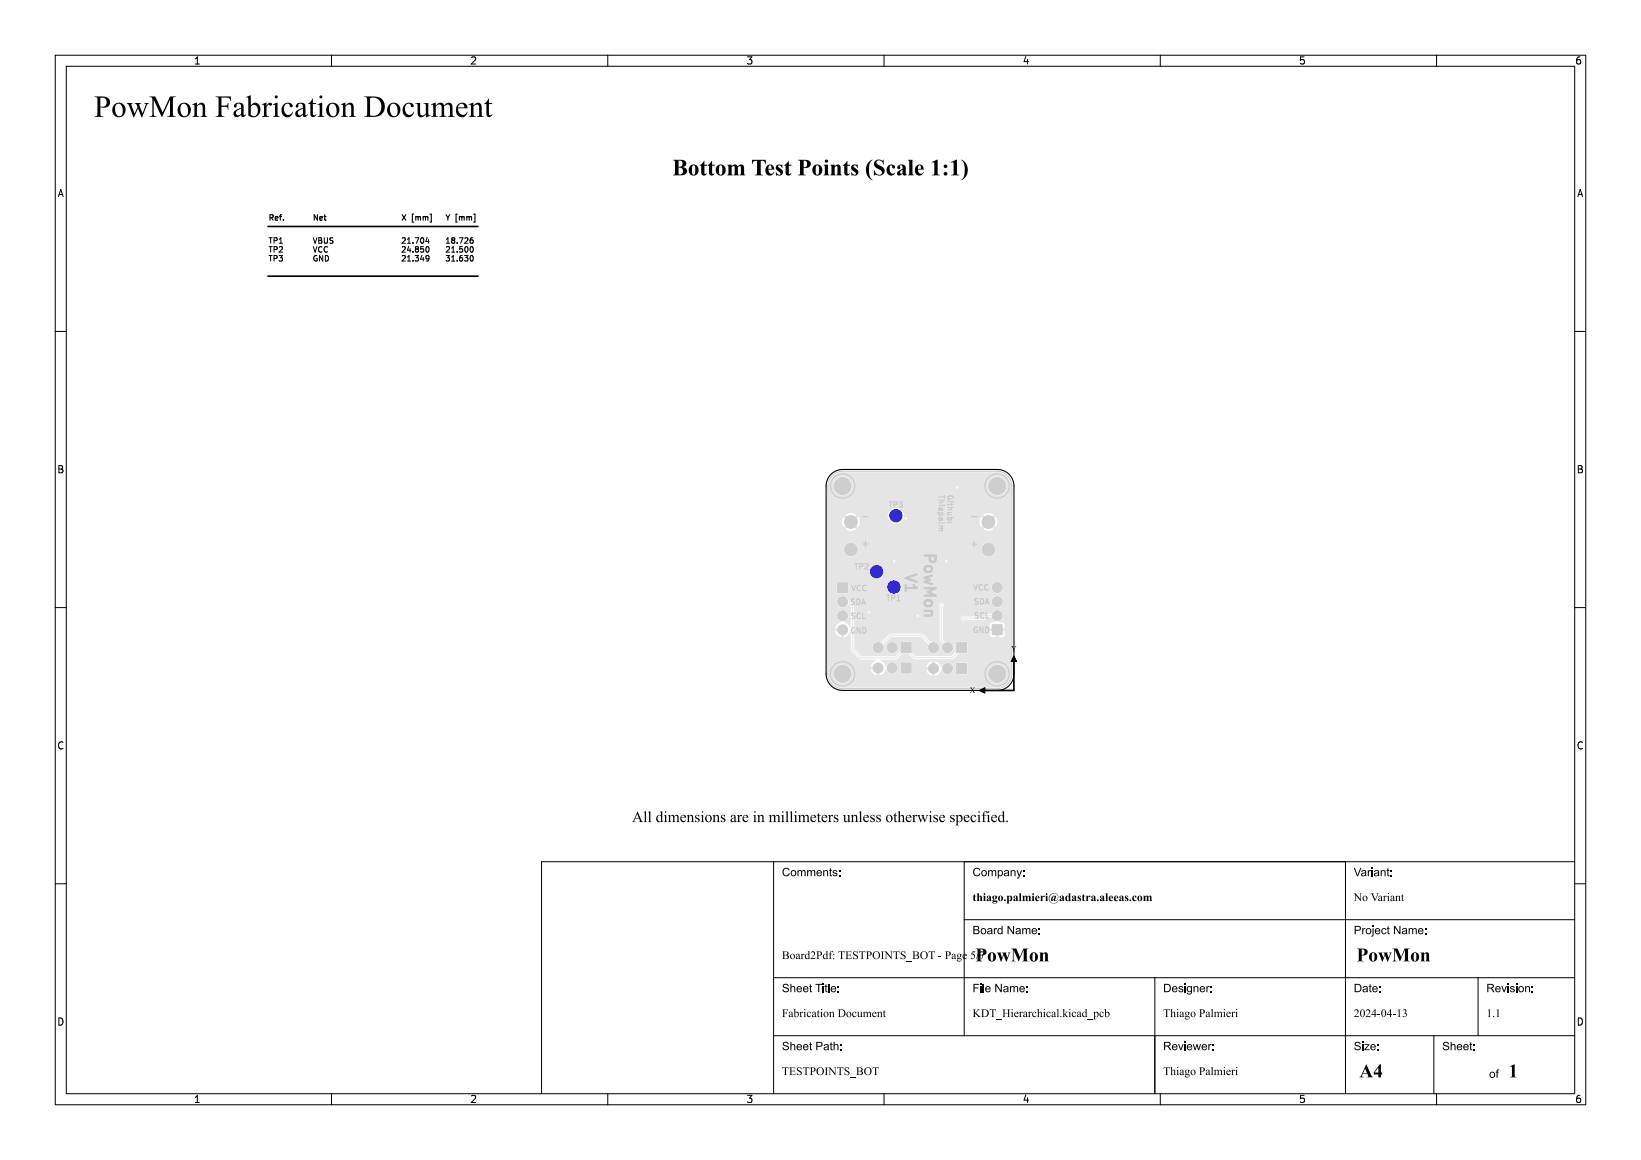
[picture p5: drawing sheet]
<svg xmlns="http://www.w3.org/2000/svg" width="297mm" height="210mm" viewBox="0 0 297 210" stroke-linecap="round" stroke-linejoin="round" font-family="sans-serif">
<path d="M150.4 85.9a3 3 0 0 1 2.1-.9h28a3 3 0 0 1 3 3v34a3 3 0 0 1-3 3h-28a3 3 0 0 1-3-3v-34a3 3 0 0 1 .9-2.1z" fill="none" stroke="#000" stroke-width=".2"/>
<g fill="#e5e5e5" stroke="#e5e5e5" stroke-width=".18">
<path d="M173.2 116.4h1.7v1.7h-1.7z"/>
<path d="M179.6 113.2h1.7v1.7h-1.7z"/>
<path d="M173.2 120.2h1.7v1.7h-1.7z"/>
<path d="M163.2 116.4h1.7v1.7h-1.7z"/>
<path d="M163.2 120.1h1.7v1.7h-1.7z"/>
<path d="M151.7 105.6h1.7v1.7h-1.7z"/>
<circle cx="171.5" cy="117.2" r=".85"/>
<circle cx="169" cy="117.2" r=".85"/>
<circle cx="180.5" cy="111.5" r=".85"/>
<circle cx="180.5" cy="108.9" r=".85"/>
<circle cx="180.5" cy="106.4" r=".85"/>
<circle cx="178.9" cy="94.5" r="1.1"/>
<circle cx="178.9" cy="99.5" r="1.1"/>
<circle cx="154" cy="99.5" r="1.1"/>
<circle cx="154" cy="94.5" r="1.1"/>
<circle cx="171.5" cy="121" r=".85"/>
<circle cx="169" cy="121" r=".85"/>
<circle cx="161.5" cy="117.2" r=".85"/>
<circle cx="158.9" cy="117.2" r=".85"/>
<circle cx="161.5" cy="120.9" r=".85"/>
<circle cx="158.9" cy="120.9" r=".85"/>
<circle cx="152.5" cy="108.9" r=".85"/>
<circle cx="152.5" cy="111.5" r=".85"/>
<circle cx="152.5" cy="114" r=".85"/>
<circle cx="162.2" cy="93.4" r="1"/>
<circle cx="158.6" cy="103.5" r="1"/>
<circle cx="161.8" cy="106.3" r="1"/>
<circle cx="163.9" cy="93.9" r=".28"/>
<circle cx="171.3" cy="101.6" r=".28"/>
<circle cx="166.1" cy="111.5" r=".28"/>
<circle cx="173.2" cy="88.3" r=".28"/>
<circle cx="157.3" cy="110.9" r=".28"/>
<circle cx="161.9" cy="101.6" r=".28"/>
<circle cx="174.3" cy="111.9" r=".28"/>
<circle cx="170.4" cy="109.6" r=".28"/>
</g>
<path d="M152.5 108.9h1M154.3 109.8v7.8l1.5 1.5h6.3l1.9-1.9v.3l1.5 1.5h6.9l1.8-1.8M158.9 117.2l2.3-2.2h5.6l2.3 2.2M170.4 109.6v6.4l1.2 1.2M174.3 111.9h4M178.8 111.5h1.7" fill="none" stroke="#e5e5e5" stroke-width=".2"/>
<path d="M150.9 86.1l.7-.4 .9-.2h28a2.49 2.49 0 0 1 2.5 2.4h-.8v-.2a1.7 1.7 0 0 0-1.8-1.4 1.7 1.7 0 0 0-1.6 1.6h-24.6v-.2a1.7 1.7 0 0 0-2.8-1 1.7 1.7 0 0 0 .4 2.9 1.7 1.7 0 0 0 2.4-1.7h24.6v.2a1.7 1.7 0 0 0 1.8 1.6 1.7 1.7 0 0 0 1.6-1.8h.8v6.5h-2.5l-.3-.8-.7 .6-.3-.3 .6-.7a1.58 1.58 0 0 0-1.8 0l-14.3 .1-.3-.8-.8 .7-.3-.3 .7-.8h-.1a1.49 1.49 0 0 0-1.6 0l.7 .8-.3 .3-.8-.7v.1a1.49 1.49 0 0 0 0 1.6l.8-.7 .3 .4-.5 .5h-5.9l-.3-.8-.7 .6-.3-.3 .6-.7-.1-.1a1.59 1.59 0 0 0-1.7 .1l.6 .7-.3 .3-.7-.6-.1 .1a1.59 1.59 0 0 0 .1 1.7l.7-.6 .3 .3-.6 .7 .1 .1a1.59 1.59 0 0 0 1.7-.1l-.6-.7 .3-.3 .7 .6 .3-.5v-.5h5.9l-.2 .2 .1 .1a1.49 1.49 0 0 0 1.6-.1l-.7-.7 .3-.4 .8 .7 .2-.5 .1-.4h14.3l.6 .6-.3 .3-.7-.6a1.58 1.58 0 0 0 0 1.8l.7-.6 .3 .3-.6 .7 .1 .1a1.59 1.59 0 0 0 1.7-.1l-.6-.7 .3-.3 .7 .6 .3-.5v-.5h2.5v5h-2.8v-.2a1.3 1.3 0 0 0-1.4-1 1.3 1.3 0 0 0-1.2 1.2h-22.3v-.2a1.3 1.3 0 0 0-2.1-.7 1.3 1.3 0 0 0 .3 2.2 1.3 1.3 0 0 0 1.8-1.3h22.3v.2a1.3 1.3 0 0 0 1.4 1.2 1.3 1.3 0 0 0 1.2-1.4h2.8v4h-23.2v-.2a1.2 1.2 0 0 0-1.9-.6 1.2 1.2 0 0 0 .3 2 1.2 1.2 0 0 0 1.6-1.2h23.2v2.9h-1.5v-.2a1.05 1.05 0 0 0-1.1-.8 1.05 1.05 0 0 0-1 .9h-16.4v-.2a1.2 1.2 0 0 0-.9-.9 1.2 1.2 0 0 0-1.2 .4h-7.3l-.2-.1h-1.8l-.1 .1v1.8l.1 .2 1.9-.1 .1-1.9 7.2 .1a1.2 1.2 0 0 0 .7 1.8 1.2 1.2 0 0 0 1.5-1.2h16.4a1.05 1.05 0 0 0 1 1.2 1.05 1.05 0 0 0 1.1-1.1h1.5v2.5h-1.5v-.2a1.06 1.06 0 0 0-1.7-.4 1.06 1.06 0 0 0 .3 1.7 1.06 1.06 0 0 0 1.4-1.1h1.5v4.3h-1.2l-.2-.4-.7-.1v-.1a1.09 1.09 0 0 0 .2-1.9 1.09 1.09 0 0 0-1.7 .6h-.8l-.5 .4h-3.4a.5 .5 0 0 0-.7-.1 .5 .5 0 0 0 0 .8 .5 .5 0 0 0 .7-.1h3.6l.6-.4h.6l.6 .7-.1 .2h-.6l-.3 .3v.8h.9v.5h-.9v.7l.4 .3 .7 .1v-1h.5v1l.9-.1 .2-.3v-.7h-.9v-.5h.9v-.7h1.2v3.3h-7.9l-.2-.2h-1.7l-.2 .2v.7h-.4a1.17 1.17 0 0 0-1.6-.9l-.3-.4v-5.8a.5 .5 0 0 0 .1-.7 .5 .5 0 0 0-.8 0 .5 .5 0 0 0 .1 .7v6.1l.5 .6-.1 .4h-.5v-.2a1.23 1.23 0 0 0-1.5-.7l-1.6-1.5h-5.8l-1.6 1.6a1.1 1.1 0 0 0-1.6 .7 1.1 1.1 0 0 0 1.2 1.3 1.1 1.1 0 0 0 .8-1.6l1.5-1.4h5.3l1.3 1.3a1.13 1.13 0 0 0 .2 1.3 1.13 1.13 0 0 0 1.3 .3 1.06 1.06 0 0 0 .5-1.1h.5v.2a1.06 1.06 0 0 0 1.1 1 1.06 1.06 0 0 0 1-1.2h.4v.9l-.8 .7h-6.5l-.6-.5v-1.8l-.2-.2h-1.8l-.1 .2v.7h-.5a1.06 1.06 0 0 0-1.6-.7 1.06 1.06 0 0 0 0 1.7 1.06 1.06 0 0 0 1.6-.8v-.2h.5l-.1 .7-1 1h-6l-1.3-1.3v-7.8l-1-1a1.09 1.09 0 0 0-1.7-.6 1.09 1.09 0 0 0-.1 1.7 1.09 1.09 0 0 0 1.7-.4l.5 .6v3.5l-.1 .1-.1-.1a1.5 1.5 0 0 0-1-.8v-.2a1.07 1.07 0 0 0 .5-1.6 1.07 1.07 0 0 0-1.7 0 1.07 1.07 0 0 0 .6 1.6v.2a1.43 1.43 0 0 0-1 1.1h.9v.5h-.9a1.34 1.34 0 0 0 1.1 1v-.8h.5v.8a1.73 1.73 0 0 0 1.1-.9l.1 .1 .1 3.3 1.6 1.6h2.7l.1 .2-.1 .1a1.33 1.33 0 0 0-.8 1h.9v.5h-.9l.4 .7h-3.8v-.2a1.7 1.7 0 0 0-2.8-1 1.7 1.7 0 0 0 .4 2.9 1.7 1.7 0 0 0 2.4-1.7h3.8l.7 .4v-.9h.5v.8a2.01 2.01 0 0 0 1.2-1 1.08 1.08 0 0 0 1.2 .8 1.08 1.08 0 0 0 .9-1.3 1.08 1.08 0 0 0-1.3-.8l-.4 .2-.4 .6-.2-.1a1.74 1.74 0 0 0-.9-1l.2-.2h2.7l1.2-1.1h.9l1.2 1.1h6.9l1.1-1.1 1.5-.1 .1-1.8h7.9v3.8h-7.9l-.2-.2h-1.7l-.2 .2v.7h-.4a1.08 1.08 0 0 0-1-.9 1.08 1.08 0 0 0-1.2 .8l-.1-.1a1.43 1.43 0 0 0-1.1-1v.9h-.5v-.9l-.7 .4h-2.9l-.2-.2h-1.8l-.1 .1v1.8l.1 .2 1.9-.1 .1-1.8h2.9l-.4 .7h.9v.5h-.9a1.34 1.34 0 0 0 1.1 1.1v-.9h.5l.1 .8a2.01 2.01 0 0 0 1.1-1 1.1 1.1 0 0 0 1.2 .8 1.1 1.1 0 0 0 1-1.2h.4v1l.1 .2h1.8l.2-.2v-1.7h7.9v1.7h-.8a1.7 1.7 0 0 0-2.6-1.4 1.7 1.7 0 0 0 0 3 1.7 1.7 0 0 0 2.6-1.4v-.2h.8a2.5 2.5 0 0 1-2.5 2.6h-28a2.5 2.5 0 0 1-2.5-2.5v-34l.2-.9z" fill="#e5e5e5"/>
<g fill="#fff" stroke="#fff" stroke-width=".18">
<circle cx="163.9" cy="93.9" r=".12"/>
<circle cx="171.3" cy="101.6" r=".12"/>
<circle cx="166.1" cy="111.5" r=".12"/>
<circle cx="173.2" cy="88.3" r=".12"/>
<circle cx="157.3" cy="110.9" r=".12"/>
<circle cx="161.9" cy="101.6" r=".12"/>
<circle cx="174.3" cy="111.9" r=".12"/>
<circle cx="170.4" cy="109.6" r=".12"/>
<circle cx="174" cy="117.2" r=".5"/>
<circle cx="171.5" cy="117.2" r=".5"/>
<circle cx="169" cy="117.2" r=".5"/>
<circle cx="180.5" cy="88" r="1.5"/>
<circle cx="180.5" cy="114" r=".5"/>
<circle cx="180.5" cy="111.5" r=".5"/>
<circle cx="180.5" cy="108.9" r=".5"/>
<circle cx="180.5" cy="106.4" r=".5"/>
<circle cx="178.9" cy="94.5" r=".7"/>
<circle cx="178.9" cy="99.5" r=".7"/>
<circle cx="152.5" cy="122" r="1.5"/>
<circle cx="152.5" cy="88" r="1.5"/>
<circle cx="154" cy="99.5" r=".7"/>
<circle cx="154" cy="94.5" r=".7"/>
<circle cx="180.5" cy="122" r="1.5"/>
<circle cx="174" cy="121" r=".5"/>
<circle cx="171.5" cy="121" r=".5"/>
<circle cx="169" cy="121" r=".5"/>
<circle cx="164" cy="117.2" r=".5"/>
<circle cx="161.5" cy="117.2" r=".5"/>
<circle cx="158.9" cy="117.2" r=".5"/>
<circle cx="164" cy="120.9" r=".5"/>
<circle cx="161.5" cy="120.9" r=".5"/>
<circle cx="158.9" cy="120.9" r=".5"/>
<circle cx="152.5" cy="106.4" r=".5"/>
<circle cx="152.5" cy="108.9" r=".5"/>
<circle cx="152.5" cy="111.5" r=".5"/>
<circle cx="152.5" cy="114" r=".5"/>
<circle cx="162.2" cy="93.4" r=".5"/>
<circle cx="158.6" cy="103.5" r=".5"/>
<circle cx="161.8" cy="106.3" r=".5"/>
</g>
<g fill="#cecece" stroke="#cecece" stroke-width=".18">
<path d="M173.2 116.4h1.7v1.7h-1.7z"/>
<path d="M179.6 113.1h1.8v1.8h-1.8z"/>
<path d="M173.2 120.1h1.7v1.8h-1.7z"/>
<path d="M163.1 116.4h1.8v1.7h-1.8z"/>
<path d="M163.1 120h1.8v1.8h-1.8z"/>
<path d="M151.6 105.5h1.8v1.8h-1.8z"/>
<circle cx="171.5" cy="117.2" r=".9"/>
<circle cx="169" cy="117.2" r=".9"/>
<circle cx="180.5" cy="88" r="1.55"/>
<circle cx="180.5" cy="111.5" r=".9"/>
<circle cx="180.5" cy="108.9" r=".9"/>
<circle cx="180.5" cy="106.4" r=".9"/>
<circle cx="178.9" cy="94.5" r="1.15"/>
<circle cx="178.9" cy="99.5" r="1.15"/>
<circle cx="152.5" cy="122" r="1.55"/>
<circle cx="152.5" cy="88" r="1.55"/>
<circle cx="154" cy="99.5" r="1.15"/>
<circle cx="154" cy="94.5" r="1.15"/>
<circle cx="180.5" cy="122" r="1.55"/>
<circle cx="171.5" cy="121" r=".9"/>
<circle cx="169" cy="121" r=".9"/>
<circle cx="161.5" cy="117.2" r=".9"/>
<circle cx="158.9" cy="117.2" r=".9"/>
<circle cx="161.5" cy="120.9" r=".9"/>
<circle cx="158.9" cy="120.9" r=".9"/>
<circle cx="152.5" cy="108.9" r=".9"/>
<circle cx="152.5" cy="111.5" r=".9"/>
<circle cx="152.5" cy="114" r=".9"/>
<circle cx="162.2" cy="93.4" r="1.05"/>
<circle cx="158.6" cy="103.5" r="1.05"/>
<circle cx="161.8" cy="106.3" r="1.05"/>
</g>
<g fill="none" stroke="#c7c7c7" stroke-width=".18">
<path d="M150.6 86.1a2.67 2.67 0 0 1 1.9-.8h28a2.67 2.67 0 0 1 2.6 2.7v34a2.67 2.67 0 0 1-2.6 2.7h-28a2.67 2.67 0 0 1-2.7-2.7v-34a2.67 2.67 0 0 1 .8-1.9zM156.1 98.5h1M156.1 93.5h1M156.6 98v1M169.6 92.9h1M169.9 90h1M169.9 90.6h1M169.9 91.5h.7M169.9 95.2h.7M169.9 95.6h.6M170 92.9l-.1 .3 .2 .1 .4-.1v-.3M170 92.4l-.1-.3 .2-.2 .2 .1 .1 .4"/>
<path d="M170 94.2l-.1-.3 .2-.2 .2 .1 .1 .4M170.5 95.6l.1 .2-.1 .2-.6 .1M170.5 90.6v.4h-.6M170.5 95.2l.1 .3-.1 .1M170.5 93.8v.4h-.6M170.5 92v.3l-.6 .1M170.8 91.5h.1M170.9 89.7v.5M170.9 94.7h-.8l-.2 .1M171.5 90.8h.7M171.5 91.9h1M171.5 93.2h.7"/>
<path d="M171.5 93.7h1M171.5 94.6h.1M171.6 93.7l-.1 .3 .2 .2 .5-.1v-.4M172 90.2v.2h-.4a.45 .45 0 0 1 .4-.6 .45 .45 0 0 1 .5 .5M172.1 94.6h.1M172.1 91.9l.1 .3-.7 .1M172.2 92.8h-.6v.4M172.2 91.2v.3M172.4 90.8h.1M172.5 91.3h-.8l-.2 .2M175.8 93.5h1M175.8 98.5h1"/>
<path d="M176.3 98v1M154.2 106l.3 1 .3-1M154.7 102h.6M155 102v1M155.6 102.6l.5-.1v-.4l-.5-.1v1M155.7 106.1a.44 .44 0 0 0-.6 .4 .44 .44 0 0 0 .6 .4M156.6 102.1l.3-.1 .2 .3-.6 .7h.6M156.7 106.1a.44 .44 0 0 0-.6 .4 .44 .44 0 0 0 .6 .4M160.5 107.8h.6M160.8 107.8v1M161.4 108.3l.5-.1v-.3l-.5-.1v1M162.3 108.8h.6"/>
<path d="M162.3 108l.3-.2v1M176.2 105.8l.4 1 .3-1M177 108.4h-.3l-.2 .2 .1 .2 .4 .2v.3h-.5M177.5 108.4a.51 .51 0 0 1 .5 .5 .51 .51 0 0 1-.5 .5zM177.8 105.9a.44 .44 0 0 0-.6 .4 .44 .44 0 0 0 .6 .4M178.3 109.4l.4-1 .3 1M178.4 109.1h.5M178.8 105.9a.44 .44 0 0 0-.6 .4 .44 .44 0 0 0 .6 .4"/>
<circle cx="152.5" cy="88" r="2.2"/>
<circle cx="180.5" cy="88" r="2.2"/>
<circle cx="152.5" cy="122" r="2.2"/>
<circle cx="180.5" cy="122" r="2.2"/>
</g>
<path d="M163.9 105.9v1.1M165.3 105.9l.6 .6h-2M165.9 104l-2 .7 2 .6M167.3 100.6h2v.7a.54 .54 0 0 1-.5 .4 .54 .54 0 0 1-.5-.4v-.7M167.3 106.5h2l-1.4 .7 1.4 .6h-2M167.3 110.6h1.4M167.4 108.9l.3-.2h.6a.54 .54 0 0 1 .4 .5 .54 .54 0 0 1-.4 .5h-.6a.54 .54 0 0 1-.3-.8zM167.5 102.6l.8-.1a.54 .54 0 0 1 .4 .5 .54 .54 0 0 1-.4 .5h-.6a.54 .54 0 0 1-.4-.4 .54 .54 0 0 1 .2-.5zM168.5 110.6a.5 .5 0 0 1-.1 .8h-1.1M168.7 104.2l-1.4 .4 1 .4-1 .3 1.4 .4" fill="none" stroke="#c7c7c7" stroke-width=".4"/>
<path d="M183.5 118.8l.5 1h-1zM177.3 125l1-.5v1z" fill="#000" stroke="#000" stroke-width=".18"/>
<path d="M48.5 41h38M48.5 50h38M183.5 119v6h-6" fill="none" stroke="#000" stroke-width=".3"/>
<g fill="#000">
<path d="M121.8 28.9h1.3a.89 .89 0 0 1 1.1 .7h-.7a.56 .56 0 0 0-.7-.5v1.1a.57 .57 0 0 0 .7-.6h.7a.67 .67 0 0 1-.6 .6 .78 .78 0 0 1 .7 .8h-.7a.67 .67 0 0 0-.8-.7v1a.4 .4 0 0 0 .5 .3 .4 .4 0 0 0 .3-.4v-.2h.7a.97 .97 0 0 1-1.1 .7h-1.4l.3-.2 .1-.2v-2.1zM125 30a.9 .9 0 0 1 1.4 .6h-.6a.43 .43 0 0 0 0-.4 .43 .43 0 0 0-.4-.2l-.2 .6a.96 .96 0 0 0 .3 1.1 .77 .77 0 0 0 .3-1.1h.6a.94 .94 0 0 1-1.1 1.2 .94 .94 0 0 1-.6-1.5zM127.4 29.1l.1 .7h.4v.2h-.4v1.4l.1 .1 .3-.2a.51 .51 0 0 1-.7 .5 .51 .51 0 0 1-.3-.7v-1.1l-.2-.1zM128.8 29.1l.1 .7h.4v.2h-.4v1.4l.1 .1 .3-.2a.51 .51 0 0 1-.7 .5 .51 .51 0 0 1-.3-.7v-1.1l-.2-.1zM129.9 30a.9 .9 0 0 1 1.4 .6h-.6a.43 .43 0 0 0 0-.4 .43 .43 0 0 0-.4-.2l-.2 .6a.96 .96 0 0 0 .3 1.1 .77 .77 0 0 0 .3-1.1h.6a.94 .94 0 0 1-1.1 1.2 .94 .94 0 0 1-.6-1.5zM131.6 29.8h.8v.3a.61 .61 0 0 1 .6-.3 .61 .61 0 0 1 .5 .3 .62 .62 0 0 1 .8-.3 .62 .62 0 0 1 .4 .7v1l.2 .2h-1l.2-.4v-1.1l-.2-.1-.4 .2 .1 1.2 .2 .2h-1l.2-.4v-1.1l-.2-.1-.4 .2v1.2l.2 .2h-1l.2-.4v-1.2zM136.1 28.9h2.5v.8a.82 .82 0 0 0-.9-.6v2.3l.4 .3h-1.5l.4-.2v-2.4a.76 .76 0 0 0-.9 .6zM138.8 30.1a.75 .75 0 0 1 .8-.3 .75 .75 0 0 1 .5 .8h-.5l-.1-.6a.38 .38 0 0 0-.4 .1 .38 .38 0 0 0 0 .5h1v.1h-1a.54 .54 0 0 0 .3 .7 .54 .54 0 0 0 .7-.3 .81 .81 0 0 1-1.1 .6 .81 .81 0 0 1-.5-1.1zM140.5 30l.3-.2h.8v.6a.5 .5 0 0 0-.8-.3l.3 .3a.7 .7 0 0 1 .6 .7 .7 .7 0 0 1-.6 .7l-.5-.1-.1 .1v-.7a.44 .44 0 0 0 .3 .5 .44 .44 0 0 0 .5-.2l-.4-.3a.71 .71 0 0 1-.4-1.1zM142.7 29.1l.1 .7h.4v.2h-.4v1.4l.1 .1 .3-.2a.51 .51 0 0 1-.7 .5 .51 .51 0 0 1-.3-.7v-1.1l-.3-.1zM144.4 28.9h1.2a.89 .89 0 0 1 1.2 .8h-.7a.52 .52 0 0 0-.7-.6v1.2a.52 .52 0 0 0 .7-.6h.7a1 1 0 0 1-1.4 .7l.1 1.1 .3 .2h-1.4l.4-.2v-.2v-2.1zM147.4 30a.9 .9 0 0 1 1.4 .6h-.6a.43 .43 0 0 0 0-.4 .43 .43 0 0 0-.5-.2l-.1 .6a.96 .96 0 0 0 .3 1.1 .77 .77 0 0 0 .3-1.1h.6a.94 .94 0 0 1-1.1 1.2 .94 .94 0 0 1-.6-1.5z"/>
<path d="M149.1 29.8h.8v1.7l.2 .2h-1l.2-.4v-1.2zM150.3 29.8h.8v.3a.59 .59 0 0 1 .7-.3 .59 .59 0 0 1 .4 .8v.9l.2 .2h-1l.2-.4v-1.1l-.2-.1-.3 .3v1.1l.2 .2h-1l.2-.4v-1.2zM153.3 29.1l.1 .7h.4v.2h-.4v1.4l.1 .1 .3-.2a.51 .51 0 0 1-.7 .5 .51 .51 0 0 1-.3-.7v-1.1l-.3-.1zM154.2 30l.2-.2h.8l.1 .6a.5 .5 0 0 0-.8-.3l.2 .3a.7 .7 0 0 1 .7 .7 .7 .7 0 0 1-.7 .7l-.4-.1-.2 .1v-.7a.44 .44 0 0 0 .3 .5 .44 .44 0 0 0 .5-.2l-.3-.3a.71 .71 0 0 1-.4-1.1zM157.3 29.3l.6-.4a3 3 0 0 0-.1 3.6l.1 .1a2.11 2.11 0 0 1-.6-3.3zM158.4 29.1a1.44 1.44 0 0 1 1.4-.1l.1-.1v.9a.68 .68 0 0 0-.5-.7 .68 .68 0 0 0-.8 .3l.2 .3 .3 .2a1.01 1.01 0 0 1 .8 1.6 1.67 1.67 0 0 1-1.6 .2l-.1 .1v-1a.77 .77 0 0 0 .6 .8 .77 .77 0 0 0 .9-.3 1.7 1.7 0 0 0-1.2-1 .78 .78 0 0 1-.1-1.2zM160.8 30a.64 .64 0 0 1 .7-.2 .64 .64 0 0 1 .4 .7 .39 .39 0 0 1-.4-.1 .39 .39 0 0 1-.1-.4 .52 .52 0 0 0-.4 .8 .61 .61 0 0 0 .4 .6 .61 .61 0 0 0 .7-.1 .9 .9 0 0 1-1.3 .3 .9 .9 0 0 1-.3-1.3zM162.5 30.1a.79 .79 0 0 1 .9-.3 .79 .79 0 0 1 .5 .7v.8h-.5v-.6a.44 .44 0 0 0-.4 .3 .44 .44 0 0 0 .1 .5l.3-.2h.5l.1 .2h.1a.39 .39 0 0 1-.4 .3 .39 .39 0 0 1-.3-.3 .49 .49 0 0 1-.7 .3 .49 .49 0 0 1-.3-.7l.5-.3a.41 .41 0 0 0 .5-.4 .41 .41 0 0 0-.5-.4l-.1 .1a.3 .3 0 0 1 .1 .4 .3 .3 0 0 1-.5 0 .3 .3 0 0 1 .1-.4zM164.3 28.9h.8l.1 2.6 .2 .2h-1.1l.3-.4v-2.1zM165.8 30.1a.75 .75 0 0 1 .9-.3 .75 .75 0 0 1 .5 .8h-.5l-.1-.6a.38 .38 0 0 0-.5 .1 .38 .38 0 0 0 0 .5h1.1v.1h-1.1a.54 .54 0 0 0 .3 .7 .54 .54 0 0 0 .7-.3 .81 .81 0 0 1-1 .6 .81 .81 0 0 1-.5-1.1zM168.6 29.4l1.1-.5v2.6l.4 .2h-1.5l.5-.2v-1.8l-.1-.3zM172.1 29.4l1.1-.5v2.6l.4 .2h-1.5l.5-.2v-1.8l-.1-.3z"/>
<path d="M174 28.9a2.08 2.08 0 0 1 1.2 1.9 2.08 2.08 0 0 1-1.2 1.8 3 3 0 0 0 .1-3.6zM183 117h.4l-.1 .1 .2 .4 .3-.4-.1-.1h.3l-.4 .5v.4h.1h-.4l.1-.4zM175.5 124.5h.5l-.1 .1 .1 .2 .2-.2-.1-.1h.4l-.4 .4 .4 .5h-.4l.1-.1-.2-.3-.2 .3v.1h-.3l.5-.4zM115.4 146.9l.5 1.2h-.3l-.3-.7-.3 .7h.9l.3 .6 .2 .1h-.8l.2-.1-.1-.5h-.8l-.1 .5 .2 .1h-.6l.3-.3zM116.5 147l.4-.1v1.7l.2 .2h-.6l.2-.2v-1.3v-.2zM117.3 147l.4-.1v1.7l.2 .2h-.6l.2-.2v-1.3l-.1-.2zM119.4 147l.5-.1v1h-.3a.34 .34 0 0 0-.4-.3 .34 .34 0 0 0-.2 .5l.1 .3a.33 .33 0 0 0 .2 .3 .33 .33 0 0 0 .3-.1v-.7h.3v.7l.2 .1-.5 .2v-.2a.62 .62 0 0 1-.9-.3 .62 .62 0 0 1 .5-.9l.4 .1v-.5zM120.1 147.7l.5-.2v1.1l.2 .2h-.6l.1-.1 .1-.8-.1-.2zM120.9 147.7l.4-.2v.3l.2-.2a.33 .33 0 0 1 .6 .2l.3-.3 .3 .1 .1 1.1 .2 .1h-.6l.2-.1v-.7a.27 .27 0 0 0-.2-.3 .27 .27 0 0 0-.3 .2v.8l.2 .1h-.7l.2-.1v-.7a.28 .28 0 0 0-.2-.3 .28 .28 0 0 0-.3 .2v.8l.2 .1h-.6l.2-.1v-.8l-.1-.2zM123.3 147.7l.2-.2a.48 .48 0 0 1 .7 .5h-.3a.3 .3 0 0 0-.3-.4 .3 .3 0 0 0-.3 .4h.9h-.9v.2a.41 .41 0 0 0 .4 .4 .41 .41 0 0 0 .4-.3 .55 .55 0 0 1-.7 .5 .55 .55 0 0 1-.3-.8zM124.3 147.7l.4-.2v.3a.39 .39 0 0 1 .5-.3 .39 .39 0 0 1 .3 .5v.7l.1 .1h-.6l.2-.1v-.7a.27 .27 0 0 0-.2-.3 .27 .27 0 0 0-.3 .2v.8l.2 .1h-.6l.2-.2v-.6l-.1-.3zM125.9 147.6l.7-.1-.1 .5a.27 .27 0 0 0-.2-.4 .27 .27 0 0 0-.3 .3l.2 .1a.43 .43 0 0 1 .5 .4 .43 .43 0 0 1-.5 .5l-.4-.1v-.4a.28 .28 0 0 0 .3 .4 .28 .28 0 0 0 .3-.4l-.5-.3z"/>
<path d="M126.8 147.7l.5-.2v1.1l.2 .2h-.7l.2-.1v-.8v-.2zM127.8 147.7a.61 .61 0 0 1 .7-.1 .61 .61 0 0 1 .3 .7h-.2v-.1a.39 .39 0 0 0-.4-.6 .39 .39 0 0 0-.3 .6v.1a.36 .36 0 0 0 .3 .5 .36 .36 0 0 0 .4-.5h.2a.64 .64 0 0 1-.9 .5 .64 .64 0 0 1-.1-1.1zM128.9 147.7l.5-.2v.3a.39 .39 0 0 1 .5-.3 .39 .39 0 0 1 .2 .5v.7l.2 .1h-.6l.2-.1v-.7a.27 .27 0 0 0-.2-.3 .27 .27 0 0 0-.3 .2v.8l.2 .1h-.6l.1-.2v-.6v-.3zM130.6 147.6l.6-.1v.5a.27 .27 0 0 0-.2-.4 .27 .27 0 0 0-.3 .3l.1 .1a.43 .43 0 0 1 .5 .4 .43 .43 0 0 1-.4 .5l-.4-.1v-.4a.28 .28 0 0 0 .2 .4 .28 .28 0 0 0 .3-.4l-.5-.3zM132.3 147.7l.3-.2a.4 .4 0 0 1 .4 .1 .4 .4 0 0 1 .1 .4v.6h-.2v-.5l-.2 .1a.27 .27 0 0 0-.3 .3 .27 .27 0 0 0 .5 .1h.2l.1 .1 .1-.1a.22 .22 0 0 1-.1 .2 .22 .22 0 0 1-.3-.1 .39 .39 0 0 1-.5 .1 .39 .39 0 0 1-.2-.4 .39 .39 0 0 1 .4-.3 .25 .25 0 0 0 .3-.2 .25 .25 0 0 0-.3-.3 .25 .25 0 0 0-.1 .4l-.2-.1zM133.4 147.7l.4-.2v.3a.26 .26 0 0 1 .2-.3 .26 .26 0 0 1 .3 .2l-.1 .1a.2 .2 0 0 0-.3-.1 .2 .2 0 0 0-.1 .2v.7l.2 .2h-.6l.2-.1v-.8l-.1-.2zM134.6 147.7l.2-.2a.48 .48 0 0 1 .6 .5h-.2a.3 .3 0 0 0-.3-.4 .3 .3 0 0 0-.3 .4h.8h-.8v.2a.41 .41 0 0 0 .4 .4 .41 .41 0 0 0 .4-.3 .55 .55 0 0 1-.7 .5 .55 .55 0 0 1-.3-.8zM136.3 147.7l.4-.2v1.1l.2 .2h-.6l.2-.1v-.8v-.2zM137 147.7l.5-.2v.3a.39 .39 0 0 1 .4-.3 .39 .39 0 0 1 .3 .5v.7l.2 .1h-.6l.2-.1v-.7a.27 .27 0 0 0-.2-.3 .27 .27 0 0 0-.3 .2v.8l.2 .1h-.7l.2-.2v-.6v-.3zM139.1 147.7l.5-.2v.3l.2-.2a.33 .33 0 0 1 .5 .2l.3-.3 .4 .1 .1 1.1 .2 .1h-.6l.2-.1v-.7a.27 .27 0 0 0-.3-.3 .27 .27 0 0 0-.3 .2v.8l.2 .1h-.6l.2-.1v-.7a.28 .28 0 0 0-.2-.3 .28 .28 0 0 0-.3 .2v.8l.2 .1h-.7l.2-.1v-.8v-.2zM141.4 147.7l.4-.2v1.1l.2 .2h-.6l.2-.1v-.8l-.1-.2zM142.1 147l.5-.1v1.7l.2 .2h-.6l.1-.2v-1.3v-.2z"/>
<path d="M142.9 147l.5-.1v1.7l.2 .2h-.7l.2-.2v-1.3v-.2zM143.7 147.7l.4-.2v1.1l.2 .2h-.6l.2-.1v-.8v-.2zM144.4 147.7l.4-.2v.3l.3-.2a.33 .33 0 0 1 .5 .2l.3-.3 .4 .1 .1 1.1 .2 .1h-.7l.2-.1v-.7a.27 .27 0 0 0-.2-.3 .27 .27 0 0 0-.3 .2v.8l.2 .1h-.6l.2-.1v-.7a.28 .28 0 0 0-.2-.3 .28 .28 0 0 0-.4 .2l.1 .8 .2 .1h-.7l.2-.1v-.8v-.2zM146.8 147.7l.3-.2a.48 .48 0 0 1 .6 .5h-.3a.3 .3 0 0 0-.2-.4 .3 .3 0 0 0-.3 .4h.8h-.8v.2a.41 .41 0 0 0 .3 .4 .41 .41 0 0 0 .5-.3 .55 .55 0 0 1-.7 .5 .55 .55 0 0 1-.3-.8zM148.2 147.1l.1 .4h.3l-.3 .1v1l.1 .1 .1-.1a.26 .26 0 0 1-.3 .3 .26 .26 0 0 1-.2-.4v-.9h-.2zM148.9 147.7l.2-.2a.48 .48 0 0 1 .6 .5h-.2a.3 .3 0 0 0-.3-.4 .3 .3 0 0 0-.3 .4h.8h-.8v.2a.41 .41 0 0 0 .4 .4 .41 .41 0 0 0 .4-.3 .55 .55 0 0 1-.7 .5 .55 .55 0 0 1-.3-.8zM149.8 147.7l.5-.2v.3a.26 .26 0 0 1 .2-.3 .26 .26 0 0 1 .3 .2l-.1 .1a.2 .2 0 0 0-.3-.1 .2 .2 0 0 0-.1 .2v.7l.2 .2h-.6l.1-.1 .1-.8-.1-.2zM151 147.6l.7-.1-.1 .5a.27 .27 0 0 0-.2-.4 .27 .27 0 0 0-.3 .3l.2 .1a.43 .43 0 0 1 .5 .4 .43 .43 0 0 1-.5 .5l-.4-.1v-.4a.28 .28 0 0 0 .3 .4 .28 .28 0 0 0 .3-.4l-.5-.3zM152.5 147.5h.5v.9a.27 .27 0 0 0 .2 .3 .27 .27 0 0 0 .3-.2v-.8l-.2-.2h.4v1.1l.2 .1-.4 .2v-.3l-.1 .1a.37 .37 0 0 1-.4 .1 .37 .37 0 0 1-.2-.4v-.7zM154 147.7l.4-.2v.3a.39 .39 0 0 1 .5-.3 .39 .39 0 0 1 .2 .5l.1 .7 .1 .1h-.6l.2-.1v-.7a.27 .27 0 0 0-.2-.3 .27 .27 0 0 0-.3 .2v.8l.2 .1h-.6l.2-.2v-.6l-.1-.3zM155.4 147l.5-.1v1.7l.2 .2h-.6l.1-.2v-1.3v-.2zM156.4 147.7l.2-.2a.48 .48 0 0 1 .7 .5h-.3a.3 .3 0 0 0-.3-.4 .3 .3 0 0 0-.3 .4h.9h-.9v.2a.41 .41 0 0 0 .4 .4 .41 .41 0 0 0 .4-.3 .55 .55 0 0 1-.7 .5 .55 .55 0 0 1-.3-.8z"/>
<path d="M157.6 147.6l.7-.1-.1 .5a.27 .27 0 0 0-.2-.4 .27 .27 0 0 0-.3 .3l.2 .1a.43 .43 0 0 1 .5 .4 .43 .43 0 0 1-.5 .5l-.4-.1 .1-.4a.28 .28 0 0 0 .2 .4 .28 .28 0 0 0 .3-.4l-.5-.3zM158.7 147.6l.7-.1-.1 .5a.27 .27 0 0 0-.2-.4 .27 .27 0 0 0-.3 .3l.2 .1a.43 .43 0 0 1 .4 .4 .43 .43 0 0 1-.4 .5l-.4-.1v-.4a.28 .28 0 0 0 .3 .4 .28 .28 0 0 0 .3-.4l-.5-.3zM160.5 147.7a.61 .61 0 0 1 .8-.1 .61 .61 0 0 1 .2 .7h-.2v-.1a.39 .39 0 0 0-.4-.6 .39 .39 0 0 0-.3 .6v.1a.36 .36 0 0 0 .4 .5 .36 .36 0 0 0 .3-.5h.2a.64 .64 0 0 1-.9 .5 .64 .64 0 0 1-.1-1.1zM162.1 147.1v.4h.3l-.3 .1v1l.1 .1 .2-.1a.26 .26 0 0 1-.3 .3 .26 .26 0 0 1-.2-.4v-.9h-.2zM162.4 147l.5-.1v.9v-.1a.39 .39 0 0 1 .6-.1 .39 .39 0 0 1 .1 .5v.6l.2 .1h-.6l.2-.1v-.6a.28 .28 0 0 0-.1-.4 .28 .28 0 0 0-.4 .2v.8l.2 .1h-.6l.1-.2v-1.3v-.2zM164.1 147.7l.2-.2a.48 .48 0 0 1 .7 .5h-.3a.3 .3 0 0 0-.3-.4 .3 .3 0 0 0-.3 .4h.9h-.9v.2a.41 .41 0 0 0 .4 .4 .41 .41 0 0 0 .4-.3 .55 .55 0 0 1-.7 .5 .55 .55 0 0 1-.3-.8zM165.1 147.7l.4-.2v.3a.26 .26 0 0 1 .2-.3 .26 .26 0 0 1 .3 .2l-.1 .1a.2 .2 0 0 0-.2-.1 .2 .2 0 0 0-.2 .2v.7l.2 .2h-.6l.2-.1v-.8l-.1-.2zM166 147.5h.5l-.1 .2 .3 .8 .3-.6-.3-.4h.6l-.2 .2 .3 .8 .3-.8-.1-.2 .4 .1-.6 1.3-.4-.9-.4 .9zM168.1 147.7l.4-.2v1.1l.2 .2h-.6l.2-.1v-.8v-.2zM169 147.6l.7-.1-.1 .5a.27 .27 0 0 0-.2-.4 .27 .27 0 0 0-.3 .3l.2 .1a.43 .43 0 0 1 .5 .4 .43 .43 0 0 1-.4 .5l-.5-.1 .1-.4a.28 .28 0 0 0 .2 .4 .28 .28 0 0 0 .3-.4l-.5-.3zM170.1 147.7l.3-.2a.48 .48 0 0 1 .6 .5h-.2a.3 .3 0 0 0-.3-.4 .3 .3 0 0 0-.3 .4h.8h-.8v.2a.41 .41 0 0 0 .4 .4 .41 .41 0 0 0 .4-.3 .55 .55 0 0 1-.7 .5 .55 .55 0 0 1-.3-.8zM172.1 147.6l.6-.1v.5a.27 .27 0 0 0-.2-.4 .27 .27 0 0 0-.3 .3l.1 .1a.43 .43 0 0 1 .5 .4 .43 .43 0 0 1-.4 .5l-.4-.1v-.4a.28 .28 0 0 0 .2 .4 .28 .28 0 0 0 .3-.4l-.5-.3z"/>
<path d="M172.9 147.7l.4-.2v.3a.49 .49 0 0 1 .7-.2 .49 .49 0 0 1 .2 .7h-.2v-.1a.34 .34 0 0 0-.2-.5 .34 .34 0 0 0-.5 .2v.5a.34 .34 0 0 0 .4 .4 .34 .34 0 0 0 .3-.5h.2l-.2 .5-.4 .1-.3-.2 .1 .6 .2 .1h-.7l.2-.3v-1.3zM174.6 147.7l.2-.2a.48 .48 0 0 1 .7 .5h-.3a.3 .3 0 0 0-.3-.4 .3 .3 0 0 0-.3 .4h.9h-.9v.2a.41 .41 0 0 0 .4 .4 .41 .41 0 0 0 .4-.3 .55 .55 0 0 1-.7 .5 .55 .55 0 0 1-.3-.8zM175.8 147.7l.4-.2a.26 .26 0 0 1 .3 .1 .26 .26 0 0 1 0 .3h-.1a.3 .3 0 0 0-.4-.3 .3 .3 0 0 0-.1 .5 .42 .42 0 0 0 .2 .5 .42 .42 0 0 0 .6-.3 .55 .55 0 0 1-.8 .5 .55 .55 0 0 1-.2-.8zM176.9 147.7l.4-.2v1.1l.2 .2h-.6l.2-.1v-.8l-.1-.2zM178.1 147a.36 .36 0 0 1 .4-.1 .36 .36 0 0 1 .3 .3h-.2a.27 .27 0 0 0-.4-.2 .27 .27 0 0 0 0 .4l-.1 .1h.4l-.4 .1 .1 1.1 .2 .1h-.7l.2-.1v-1.1l-.2-.1h.2zM178.6 147.7l.4-.2v1.1l.2 .2h-.6l.2-.1v-.8v-.2zM179.5 147.7l.3-.2a.48 .48 0 0 1 .6 .5h-.2a.3 .3 0 0 0-.3-.4 .3 .3 0 0 0-.3 .4h.8h-.8v.2a.41 .41 0 0 0 .4 .4 .41 .41 0 0 0 .4-.3 .55 .55 0 0 1-.7 .5 .55 .55 0 0 1-.3-.8zM181.3 147l.4-.1v1h-.2a.34 .34 0 0 0-.4-.3 .34 .34 0 0 0-.2 .5v.3a.33 .33 0 0 0 .3 .3 .33 .33 0 0 0 .3-.1v-.7h.2v.7l.2 .1-.4 .2v-.2a.62 .62 0 0 1-.9-.3 .62 .62 0 0 1 .4-.9l.5 .1v-.5z"/>
<circle cx="149.6" cy="29.2" r=".3"/>
<circle cx="171.1" cy="31.5" r=".34"/>
<circle cx="171.1" cy="30.1" r=".33"/>
<circle cx="120.5" cy="147" r=".14"/>
<circle cx="127.1" cy="147" r=".14"/>
<circle cx="136.6" cy="147" r=".14"/>
<circle cx="141.7" cy="147" r=".14"/>
<circle cx="144" cy="147" r=".14"/>
<circle cx="168.4" cy="147" r=".14"/>
<circle cx="177.2" cy="147" r=".14"/>
<circle cx="178.9" cy="147" r=".14"/>
<circle cx="182.3" cy="148.7" r=".15"/>
</g>
<g fill="none" stroke="#000" stroke-width=".18">
<path d="M10 10h277v190h-277zM12 12h273v186h-273zM60 10v2M110 10v2M160 10v2M210 10v2M260 10v2M77.2 44.7l.1-.1a.53 .53 0 0 1 .4 .5 .53 .53 0 0 1-.4 .5h-.1M77.2 46.3h.3l.1 .2v.5l-.1 .2-.3 .1M77.3 43l-.2 .7h.6M77.6 43.4v.6M77.6 46.7l-.1 .2-.3-.1"/>
<path d="M85.2 44.7l.1-.1a.53 .53 0 0 1 .4 .5 .53 .53 0 0 1-.4 .5h-.1M85.2 46.4l.1-.1a.53 .53 0 0 1 .4 .5 .53 .53 0 0 1-.4 .5l-.1-.1M85.2 43.5l.3-.1 .1 .2v.4h-.4M85.6 43l-.3 .1-.2 .2M10 60h2M285 60h2M10 110h2M285 110h2M140 156v42M174.5 156v31.5M243.5 156v42M285 156h-187v42"/>
<path d="M10 160h2M140 177h145M174.5 166.5h110.5M209 177v21M267.5 177v10.5M285 160h2M60 198v2M110 198v2M140 187.5h145M160 198v2M210 198v2M259.5 187.5v10.5"/>
<path d="M260 198v2"/>
</g>
<g fill="#0b00cc" stroke="#0b00cc" stroke-width=".18">
<circle cx="162.2" cy="93.4" r="1.1"/>
<circle cx="158.6" cy="103.5" r="1.1"/>
<circle cx="161.8" cy="106.3" r="1.1"/>
</g>
<text font-size="5.6" x="17" y="22.6">PowMonFabricationDocument</text>
<g font-size="3.5">
<text x="176.5" y="174.9">PowMon</text>
<text x="245.5" y="174.9">PowMon</text>
<text x="246" y="195.9">A4</text>
<text x="273" y="196">1</text>
</g>
<g font-size="2.1">
<text x="141.5" y="159.2">Comments:</text>
<text x="176" y="159.2">Company:</text>
<text x="245" y="159.2">Variant:</text>
<text x="176" y="163.7">thiago.palmieri@adastra.aleeas.com</text>
<text x="245" y="163.7">No Variant</text>
<text x="176" y="169.7">Board Name:</text>
<text x="245" y="169.7">Project Name:</text>
<text x="141.5" y="174.2">Board2Pdf:TESTPOINTS_BOT- Page5/7</text>
<text x="141.5" y="180.2">Sheet Title:</text>
<text x="141.5" y="184.7">FabricationDocument</text>
<text x="176" y="184.7">KDT_Hierarchical.kicad_pcb</text>
<text x="176" y="180.2">File Name:</text>
<text x="210.5" y="180.2">Designer:</text>
<text x="210.5" y="184.7">ThiagoPalmieri</text>
<text x="245" y="180.2">Date:</text>
<text x="245" y="184.7">2024-04-13</text>
<text x="269" y="180.2">Revision:</text>
<text x="269" y="184.7">1.1</text>
<text x="141.5" y="190.7">Sheet Path:</text>
<text x="210.5" y="190.7">Reviewer:</text>
<text x="245" y="190.7">Size:</text>
<text x="261" y="190.7">Sheet:</text>
<text x="141.5" y="195.2">TESTPOINTS_BOT</text>
<text x="210.5" y="195.2">ThiagoPalmieri</text>
<text x="269.5" y="195.7">of</text>
</g>
<g font-size="1.8">
<text x="35" y="11.9">1</text>
<text x="85" y="11.9">2</text>
<text x="135" y="11.9">3</text>
<text x="185" y="11.9">4</text>
<text x="235" y="11.9">5</text>
<text x="285" y="11.9">6</text>
<text x="10.3" y="35.9">A</text>
<text x="285.4" y="35.9">A</text>
<text x="10.3" y="85.9">B</text>
<text x="285.3" y="85.9">B</text>
<text x="10.3" y="135.9">C</text>
<text x="285.3" y="135.9">C</text>
<text x="10.3" y="185.9">D</text>
<text x="285.3" y="185.9">D</text>
<text x="35" y="199.9">1</text>
<text x="85" y="199.9">2</text>
<text x="135" y="199.9">3</text>
<text x="185" y="199.9">4</text>
<text x="235" y="199.9">5</text>
<text x="285" y="199.9">6</text>
</g>
<g font-size="1.4">
<text x="48.5" y="40">Ref.</text>
<text x="56.5" y="40">Net</text>
<text x="72.5" y="40">X</text>
<text x="74.6" y="40">[mm]</text>
<text x="80.5" y="40">Y</text>
<text x="82.5" y="40">[mm]</text>
<text x="48.5" y="44.5">TP1</text>
<text x="48.5" y="46.1">TP2</text>
<text x="48.5" y="47.7">TP3</text>
<text x="56.5" y="44.5">VBUS</text>
<text x="56.5" y="46.1">VCC</text>
<text x="56.5" y="47.7">GND</text>
<text x="72.5" y="44.5">21.704</text>
<text x="72.5" y="46.1">24.850</text>
<text x="72.5" y="47.7">21.349</text>
<text x="80.5" y="44.5">18.726</text>
<text x="80.5" y="46.1">21.500</text>
<text x="80.5" y="47.7">31.630</text>
</g>
<g font-size="1.4" fill="#c7c7c7">
<text x="160.7" y="92.1">TP3</text>
<text x="153.8" y="109.6">SDA</text>
<text x="153.8" y="112.1">SCL</text>
<text x="176.2" y="112">SCL</text>
<text x="153.8" y="114.8">GND</text>
<text x="176" y="114.7">GND</text>
</g>
</svg>
